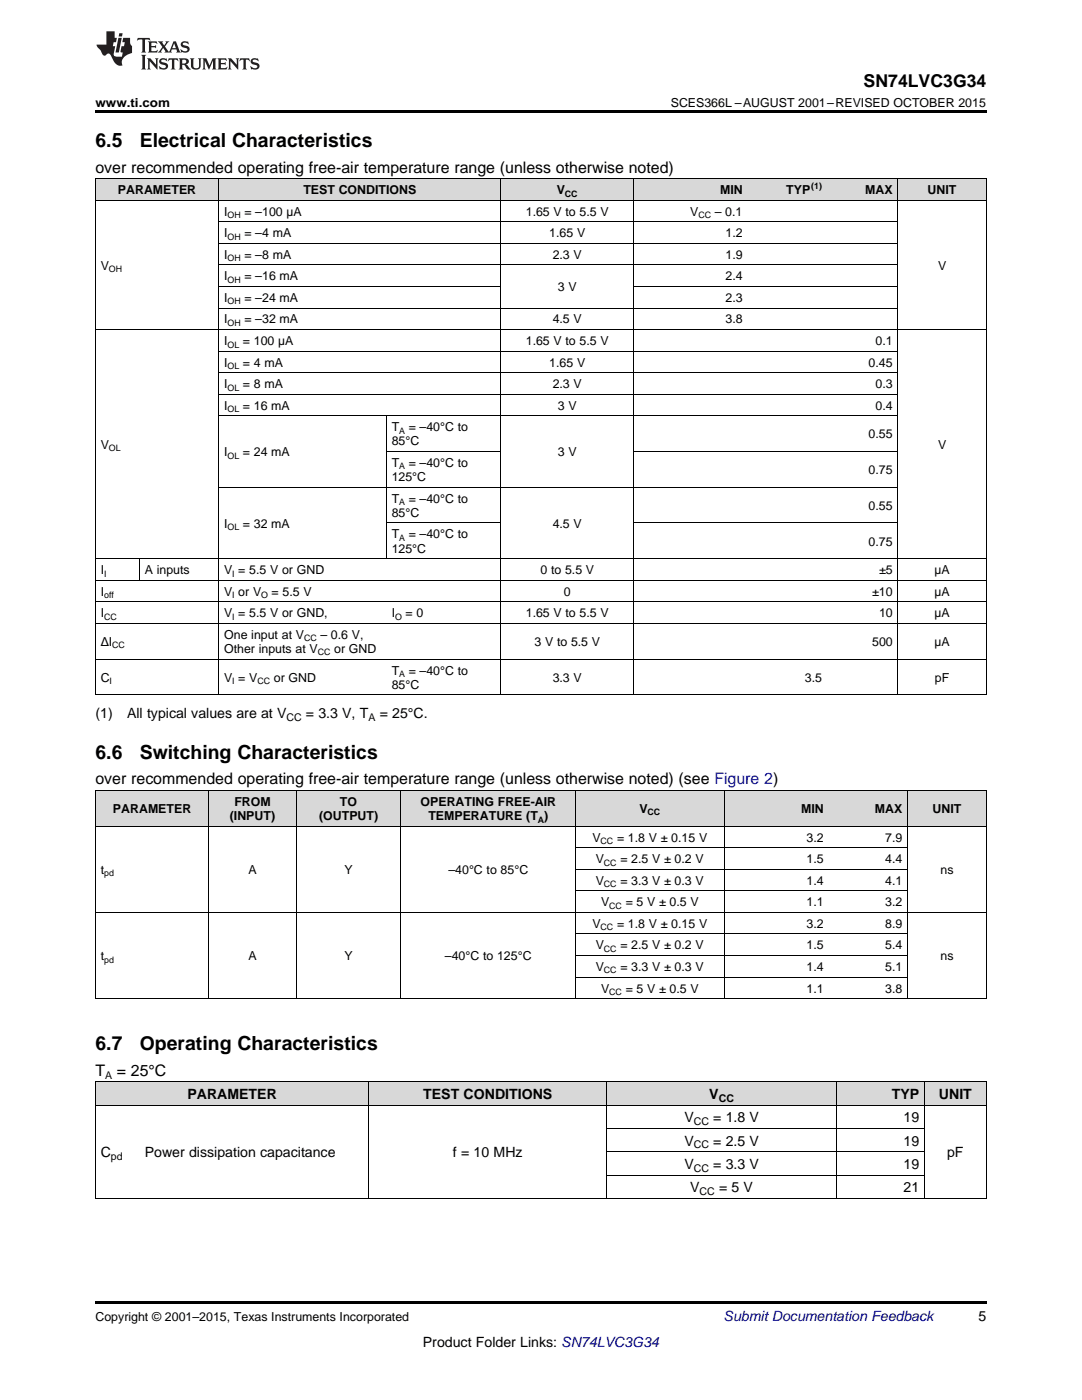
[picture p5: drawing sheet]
<svg xmlns="http://www.w3.org/2000/svg" width="216mm" height="279mm" viewBox="0 0 216 279" stroke-linecap="round" stroke-linejoin="round" font-family="sans-serif">
<g fill="#d8d8d8">
<path d="M19 215.9h8.8v4.7h-8.8z"/>
<path d="M27.8 215.9h45.8v4.7h-45.8z"/>
<path d="M73.6 215.9h47.5v4.7h-47.5z"/>
<path d="M121.1 215.9h45.8v4.7h-45.8z"/>
<path d="M166.9 215.9h17.6v4.7h-17.6z"/>
<path d="M184.5 215.9h12.3v4.7h-12.3z"/>
<path d="M19 157.8h22.7v7.1h-22.7z"/>
<path d="M41.7 157.8h17.4v7.1h-17.4z"/>
<path d="M59.1 157.8h20.9v7.1h-20.9z"/>
<path d="M80 157.8h34.9v7.1h-34.9z"/>
<path d="M114.9 157.8h29.6v7.1h-29.6z"/>
<path d="M144.5 157.8h21v7.1h-21z"/>
<path d="M165.5 157.8h15.7v7.1h-15.7z"/>
<path d="M181.2 157.8h15.6v7.1h-15.6z"/>
<path d="M19 35.7h8.8v4.3h-8.8z"/>
<path d="M27.8 35.7h15.9v4.3h-15.9z"/>
<path d="M43.7 35.7h33.4v4.3h-33.4z"/>
<path d="M77.1 35.7h22.9v4.3h-22.9z"/>
<path d="M100 35.7h26.4v4.3h-26.4z"/>
<path d="M126.4 35.7h22.9v4.3h-22.9z"/>
<path d="M149.3 35.7h15.8v4.3h-15.8z"/>
<path d="M165.1 35.7h14.1v4.3h-14.1z"/>
<path d="M179.2 35.7h17.6v4.3h-17.6z"/>
</g>
<g fill="#000">
<path d="M19 22h177.8v.5h-177.8zM19 138.7h.2zM43.6 138.7h.1zM77 138.7h.1zM99.9 138.7h.1zM126.3 138.7h.1zM149.2 138.7h.1zM165 138.7h.1zM179.1 138.7h.1zM196.7 138.7h.1zM19 199.3l.2 .1zM59 199.3l.1 .1z"/>
<path d="M79.9 199.3l.1 .1zM114.8 199.3l.1 .1zM144.4 199.3l.1 .1zM165.3 199.3l.2 .1zM181 199.3l.2 .1zM196.7 199.3l.1 .1zM19 259.7h177.8v.5h-177.8z"/>
</g>
<g fill="none" stroke="#000" stroke-width=".2">
<path d="M19 40h177.8M19 35.6h177.8M19.1 35.7v103M43.6 35.7v103M100 35.7v103M126.3 35.7v103M179.2 35.7v103M196.8 35.7v103M43.7 57.2h56.3M43.7 52.9h135.5M43.7 48.6h135.5M43.7 44.3h135.5"/>
<path d="M126.4 57.2h52.8M19 65.8h177.8M43.7 78.7h135.5M43.7 74.4h135.5M43.7 70.1h135.5M43.7 61.5h135.5M43.7 97.2h135.5M43.7 83h135.5M77.1 83v28.5M77.1 90.1h22.9M126.4 90.1h52.8M19 115.8h177.8"/>
<path d="M19 111.5h177.8M27.8 111.5v4.4M77.1 104.4h22.9M126.4 104.4h52.8M19 138.7h177.8M19 131.5h177.8M19 124.4h177.8M19 120.1h177.8M19 157.7h177.8M19.1 157.8v41.6M41.6 157.8v41.6M59.1 157.8v41.6"/>
<path d="M80 157.8v41.6M114.8 157.8v41.6M144.5 157.8v41.6M181.1 157.8v41.6M196.8 157.8v41.6M19 164.9h177.8M114.9 177.8h66.2M114.9 173.5h66.2M114.9 169.2h66.2M19 199.3h177.8M19 182.1h177.8M114.9 195h66.2"/>
<path d="M114.9 190.7h66.2M114.9 186.4h66.2M19 215.9h177.8M19.1 215.9v23.3M73.5 215.9v23.3M121.1 215.9v23.3M166.8 215.9v23.3M184.4 215.9v23.3M196.8 215.9v23.3M19 239.2h177.8M19 220.5h177.8M121.1 234.5h63.4"/>
<path d="M121.1 229.9h63.4M121.1 225.2h63.4"/>
</g>
<g fill="#231f20">
<path d="M27.5 7.6l-.1 .5 .4-.2h.6v.1v2.1l-.2 .4h1l-.3-.4v-2.1l.1-.1h.5l.5 .2-.2-.5zM29.5 8.3l.2 .3v1.5l-.2 .4h1.8l.2-.6a1.04 1.04 0 0 1-1.3 .2v-.7h.6l.3 .2v-.6l-.3 .2h-.6v-.6l.8-.1 .4 .3-.2-.5zM31.5 8.3l.9 1.1-.9 1.1h.8l-.2-.2 .5-.7 .4 .7-.2 .2h1.5l-.1-.2 .1-.4h.9l.1 .4-.2 .2h1l-.3-.3-.7-1.9h-.5l-.9 2-.8-1 .9-1h-.8l.1 .3-.3 .5-.4-.6 .2-.2zM34.7 8.6l.4 1h-.7zM36.3 8.4a.63 .63 0 0 0-.2 .7 .63 .63 0 0 0 .6 .4l.6 .2 .1 .2a.75 .75 0 0 1-.7 .4 .75 .75 0 0 1-.6-.5l.1 .7 .1-.1a1.11 1.11 0 0 0 1.5-.6 1.13 1.13 0 0 0-1.2-.8l-.1-.4a1.04 1.04 0 0 1 1.2 .2l-.2-.5-.1 .1-.5-.2zM28.2 10.9l.2 .4v2.2l-.2 .4h1l-.3-.4v-2.2l.3-.4zM29.3 11.6l.3 .4v1.5l-.3 .4h.8l-.2-.4v-1.3l1.5 1.7v-1.9l.2-.4h-.7l.2 .4v.9l-1.1-1.3zM32 11.8a.62 .62 0 0 0-.2 .7 .62 .62 0 0 0 .6 .4l.6 .1 .1 .3a.76 .76 0 0 1-.7 .3 .76 .76 0 0 1-.6-.4l.1 .7 .1-.1a1.11 1.11 0 0 0 1.5-.6 1.13 1.13 0 0 0-1.2-.8l-.1-.4a1.04 1.04 0 0 1 1.2 .2l-.2-.6-.1 .1-.5-.1zM33.7 11.6l-.2 .6a.61 .61 0 0 1 .8-.3v1.6l-.2 .4h.9l-.2-.4v-1.6a.63 .63 0 0 1 .8 .3l-.2-.6zM35.6 11.6l.3 .4v1.5l-.3 .4h1l-.2-.2v-.8l.5 .2a.76 .76 0 0 0 1.2 .7l-1-1a.58 .58 0 0 0 .6-.5 .58 .58 0 0 0-.5-.6zM36.4 11.9h.1a.45 .45 0 0 1 .5 .1 .45 .45 0 0 1 .1 .5l-.7 .2zM37.9 11.6l.2 .2a2.17 2.17 0 0 0 .3 1.9 .99 .99 0 0 0 1.6-.6v-1.1l.2-.4h-.7l.2 .2a1.92 1.92 0 0 1-.2 1.8 .6 .6 0 0 1-.9-.5v-1.1l.2-.4zM40.4 11.6l.2 .4v1.5l-.2 .4h.7l-.2-.4v-1.4l.8 1.8 .8-1.8v1.4l-.2 .4h.9l-.2-.4v-1.5l.2-.4h-.8l-.6 1.5-.6-1.5zM43.4 11.6l.2 .4v1.5l-.2 .4h1.8l.2-.6a1.04 1.04 0 0 1-1.3 .1v-.6h.5l.4 .2v-.6l-.4 .2h-.5v-.7h.8l.3 .3-.1-.6zM45.5 11.6l.2 .4v1.5l-.2 .4h.7l-.2-.4v-1.3l1.5 1.7v-1.9l.2-.4h-.7l.2 .4v.9l-1.1-1.3zM47.9 11.6l-.1 .6a.61 .61 0 0 1 .8-.3v1.6l-.3 .4h1l-.3-.4 .1-1.6a.63 .63 0 0 1 .7 .3l-.1-.6zM50.2 11.8a.62 .62 0 0 0-.2 .7 .62 .62 0 0 0 .6 .4l.6 .1 .2 .3a.76 .76 0 0 1-.8 .3 .76 .76 0 0 1-.6-.4l.1 .7 .2-.1a1.11 1.11 0 0 0 1.5-.6 1.13 1.13 0 0 0-1.3-.8l-.1-.4a1.04 1.04 0 0 1 1.2 .2l-.1-.6-.2 .1-.5-.1z"/>
<path d="M21.2 6.3v2.6h-1.9l.1 .4 .7 .9a.91 .91 0 0 0 1 .8 .56 .56 0 0 1 .5-.3 .56 .56 0 0 1 .5 .3l.4 .8a1.53 1.53 0 0 0 1.9 1.2 1.54 1.54 0 0 1 1-2.1l.9-.3v-1.4a1.52 1.52 0 0 1-.3-1.6h-1.4l-.2 .8h.5l-.2 .8h-.4l-.2 1v.2l.4 .1-.2 .8a1.93 1.93 0 0 1-1.6-.3l.3-1.8h-.5l.2-.8h.4l.2-.8h-.4v-1.3zM23.6 7.6l-.6 2.9h.7l.6-2.9zM23.8 6.6l-.1 .7h.6l.2-.7z"/>
</g>
<g font-size="3.9">
<text x="19" y="29.3">6.5</text>
<text x="27.9" y="29.3">Electrical Characteristics</text>
<text x="19" y="151.4">6.6</text>
<text x="27.9" y="151.4">Switching Characteristics</text>
<text x="19" y="209.5">6.7</text>
<text x="27.9" y="209.5">Operating Characteristics</text>
</g>
<text font-size="3.5" x="172.3" y="17.3">SN74LVC3G34</text>
<g font-size="3.2">
<text x="19" y="34.4">over recommended operating free-air temperature range (unless otherwise noted)</text>
<text x="19" y="156.5">over recommended operating free-air temperature range (unless otherwise noted) (see Figure 2)</text>
<text x="19" y="214.7">T</text>
<text x="23.3" y="214.7">= 25°C</text>
</g>
<g font-size="2.8">
<text x="19" y="143.3">(1)</text>
<text x="25.4" y="143.3">All typical values are at V</text>
<text x="61" y="143.3">= 3.3 V, T</text>
<text x="75.8" y="143.3">= 25°C.</text>
<text x="37.4" y="219.3">PARAMETER</text>
<text x="84.5" y="219.3">TEST CONDITIONS</text>
<text x="141.5" y="219.3">V</text>
<text x="177.9" y="219.3">TYP</text>
<text x="187.4" y="219.3">UNIT</text>
<text x="136.6" y="224">V</text>
<text x="142.3" y="224">= 1.8 V</text>
<text x="180.3" y="224">19</text>
<text x="20.1" y="231">C</text>
<text x="28.9" y="231">Power dissipation capacitance</text>
<text x="90.4" y="231">f = 10 MHz</text>
<text x="136.6" y="228.6">V</text>
<text x="136.6" y="233.3">V</text>
<text x="142.3" y="228.6">= 2.5 V</text>
<text x="142.3" y="233.3">= 3.3 V</text>
<text x="180.3" y="228.6">19</text>
<text x="180.3" y="233.3">19</text>
<text x="189" y="231">pF</text>
<text x="137.7" y="237.9">V</text>
<text x="143.5" y="237.9">= 5 V</text>
<text x="180.3" y="237.9">21</text>
<text x="195.3" y="263.6">5</text>
<text x="84.4" y="268.9">Product Folder Links: SN74LVC3G34</text>
</g>
<text font-size="2.8" fill="#0000c8" x="144.4" y="263.6">Submit Documentation Feedback</text>
<g font-size="2.5">
<text x="19" y="21.4">www.ti.com</text>
<text x="133.8" y="21.4">SCES366L –AUGUST 2001–REVISED OCTOBER 2015</text>
<text x="23.5" y="38.7">PARAMETER</text>
<text x="60.5" y="38.7">TEST CONDITIONS</text>
<text x="111.1" y="38.7">V</text>
<text x="143.7" y="38.7">MIN</text>
<text x="156.9" y="38.7">TYP</text>
<text x="172.6" y="38.7">MAX</text>
<text x="185.1" y="38.7">UNIT</text>
<text x="44.7" y="43">I</text>
<text x="44.7" y="47.3">I</text>
<text x="48.8" y="43">= –100 µA</text>
<text x="48.8" y="47.3">= –4 mA</text>
<text x="104.9" y="43">1.65 V to 5.5 V</text>
<text x="109.6" y="47.3">1.65 V</text>
<text x="137.7" y="43">V</text>
<text x="142.6" y="43">– 0.1</text>
<text x="144.8" y="47.3">1.2</text>
<text x="20.1" y="53.8">V</text>
<text x="44.7" y="51.6">I</text>
<text x="48.8" y="51.6">= –8 mA</text>
<text x="110.3" y="51.6">2.3 V</text>
<text x="144.8" y="51.6">1.9</text>
<text x="187.2" y="53.8">V</text>
<text x="44.7" y="56">I</text>
<text x="48.8" y="56">= –16 mA</text>
<text x="111.3" y="58.1">3 V</text>
<text x="144.8" y="56">2.4</text>
<text x="44.7" y="60.3">I</text>
<text x="44.7" y="64.6">I</text>
<text x="48.8" y="60.3">= –24 mA</text>
<text x="48.8" y="64.6">= –32 mA</text>
<text x="110.3" y="64.6">4.5 V</text>
<text x="144.8" y="60.3">2.3</text>
<text x="144.8" y="64.6">3.8</text>
<text x="44.7" y="68.9">I</text>
<text x="48.5" y="68.9">= 100 µA</text>
<text x="104.9" y="68.9">1.65 V to 5.5 V</text>
<text x="174.7" y="68.9">0.1</text>
<text x="44.7" y="73.2">I</text>
<text x="44.7" y="77.5">I</text>
<text x="48.5" y="73.2">= 4 mA</text>
<text x="48.5" y="77.5">= 8 mA</text>
<text x="109.6" y="73.2">1.65 V</text>
<text x="110.3" y="77.5">2.3 V</text>
<text x="173.3" y="73.2">0.45</text>
<text x="174.7" y="77.5">0.3</text>
<text x="44.7" y="81.8">I</text>
<text x="48.5" y="81.8">= 16 mA</text>
<text x="111.3" y="81.8">3 V</text>
<text x="174.7" y="81.8">0.4</text>
<text x="20.1" y="89.6">V</text>
<text x="78.2" y="86.1">T</text>
<text x="78.2" y="88.9">85°C</text>
<text x="81.6" y="86.1">= –40°C to</text>
<text x="173.3" y="87.5">0.55</text>
<text x="187.2" y="89.6">V</text>
<text x="44.7" y="91.1">I</text>
<text x="48.5" y="91.1">= 24 mA</text>
<text x="78.2" y="93.2">T</text>
<text x="81.6" y="93.2">= –40°C to</text>
<text x="111.3" y="91.1">3 V</text>
<text x="173.3" y="94.6">0.75</text>
<text x="78.2" y="96">125°C</text>
<text x="78.2" y="100.3">T</text>
<text x="81.6" y="100.3">= –40°C to</text>
<text x="173.3" y="101.7">0.55</text>
<text x="44.7" y="105.3">I</text>
<text x="48.5" y="105.3">= 32 mA</text>
<text x="78.2" y="103.2">85°C</text>
<text x="78.2" y="107.5">T</text>
<text x="81.6" y="107.5">= –40°C to</text>
<text x="110.3" y="105.3">4.5 V</text>
<text x="78.2" y="110.3">125°C</text>
<text x="173.3" y="108.9">0.75</text>
<text x="20.1" y="114.6">I</text>
<text x="20.1" y="118.9">I</text>
<text x="28.9" y="114.6">A inputs</text>
<text x="44.7" y="114.6">V = 5.5 V or GND</text>
<text x="44.7" y="118.9">V or V</text>
<text x="54.2" y="118.9">= 5.5 V</text>
<text x="107.8" y="114.6">0 to 5.5 V</text>
<text x="112.5" y="118.9">0</text>
<text x="174" y="118.9">±10</text>
<text x="175.4" y="114.6">±5</text>
<text x="186.4" y="114.6">µA</text>
<text x="186.4" y="118.9">µA</text>
<text x="20.1" y="123.2">I</text>
<text x="44.7" y="123.2">V = 5.5 V or GND,</text>
<text x="78.2" y="123.2">I</text>
<text x="80.9" y="123.2">= 0</text>
<text x="104.9" y="123.2">1.65 V to 5.5 V</text>
<text x="175.4" y="123.2">10</text>
<text x="186.4" y="123.2">µA</text>
<text x="20.1" y="128.9">ΔI</text>
<text x="44.7" y="127.5">One input at V</text>
<text x="44.7" y="130.3">Other inputs at V</text>
<text x="64" y="127.5">– 0.6 V,</text>
<text x="66.7" y="130.3">or GND</text>
<text x="106.6" y="128.9">3 V to 5.5 V</text>
<text x="174" y="128.9">500</text>
<text x="186.4" y="128.9">µA</text>
<text x="20.1" y="136">C</text>
<text x="44.7" y="136">V = V</text>
<text x="54.6" y="136">or GND</text>
<text x="78.2" y="134.6">T</text>
<text x="78.2" y="137.4">85°C</text>
<text x="81.6" y="134.6">= –40°C to</text>
<text x="110.3" y="136">3.3 V</text>
<text x="160.6" y="136">3.5</text>
<text x="186.5" y="136">pF</text>
<text x="46.8" y="160.8">FROM</text>
<text x="67.8" y="160.8">TO</text>
<text x="83.9" y="160.8">OPERATING FREE-AIR</text>
<text x="22.5" y="162.2">PARAMETER</text>
<text x="45.9" y="163.7">(INPUT)</text>
<text x="63.7" y="163.7">(OUTPUT)</text>
<text x="85.5" y="163.7">TEMPERATURE (T )</text>
<text x="118.2" y="168">V</text>
<text x="123.1" y="168">= 1.8 V ± 0.15 V</text>
<text x="127.6" y="162.2">V</text>
<text x="159.8" y="162.2">MIN</text>
<text x="160.9" y="168">3.2</text>
<text x="174.6" y="162.2">MAX</text>
<text x="176.6" y="168">7.9</text>
<text x="186.1" y="162.2">UNIT</text>
<text x="118.9" y="172.3">V</text>
<text x="123.8" y="172.3">= 2.5 V ± 0.2 V</text>
<text x="160.9" y="172.3">1.5</text>
<text x="176.6" y="172.3">4.4</text>
<text x="20.1" y="174.4">t</text>
<text x="49.6" y="174.4">A</text>
<text x="68.8" y="174.4">Y</text>
<text x="89.5" y="174.4">–40°C to 85°C</text>
<text x="118.9" y="176.6">V</text>
<text x="123.8" y="176.6">= 3.3 V ± 0.3 V</text>
<text x="160.9" y="176.6">1.4</text>
<text x="176.6" y="176.6">4.1</text>
<text x="187.7" y="174.4">ns</text>
<text x="118.2" y="185.2">V</text>
<text x="119.9" y="180.9">V</text>
<text x="123.1" y="185.2">= 1.8 V ± 0.15 V</text>
<text x="124.8" y="180.9">= 5 V ± 0.5 V</text>
<text x="160.9" y="180.9">1.1</text>
<text x="160.9" y="185.2">3.2</text>
<text x="176.6" y="180.9">3.2</text>
<text x="176.6" y="185.2">8.9</text>
<text x="20.1" y="191.6">t</text>
<text x="49.6" y="191.6">A</text>
<text x="68.8" y="191.6">Y</text>
<text x="88.8" y="191.6">–40°C to 125°C</text>
<text x="118.9" y="189.5">V</text>
<text x="123.8" y="189.5">= 2.5 V ± 0.2 V</text>
<text x="160.9" y="189.5">1.5</text>
<text x="176.6" y="189.5">5.4</text>
<text x="187.7" y="191.6">ns</text>
<text x="118.9" y="193.8">V</text>
<text x="123.8" y="193.8">= 3.3 V ± 0.3 V</text>
<text x="160.9" y="193.8">1.4</text>
<text x="176.6" y="193.8">5.1</text>
<text x="119.9" y="198.1">V</text>
<text x="124.8" y="198.1">= 5 V ± 0.5 V</text>
<text x="160.9" y="198.1">1.1</text>
<text x="176.6" y="198.1">3.8</text>
<text x="19" y="263.6">Copyright © 2001–2015, Texas Instruments Incorporated</text>
</g>
<g font-size="2.1">
<text x="57.1" y="143.9">CC</text>
<text x="73.5" y="143.9">A</text>
<text x="21" y="215.3">A</text>
<text x="143.4" y="219.9">CC</text>
<text x="138.4" y="224.5">CC</text>
<text x="22.1" y="231.5">pd</text>
<text x="138.4" y="229.2">CC</text>
<text x="138.4" y="233.9">CC</text>
<text x="139.6" y="238.5">CC</text>
</g>
<g font-size="1.8">
<text x="112.7" y="39.2">CC</text>
<text x="161.9" y="37.7">(1)</text>
<text x="45.4" y="43.5">OH</text>
<text x="45.4" y="47.8">OH</text>
<text x="139.3" y="43.5">CC</text>
<text x="45.4" y="52.1">OH</text>
<text x="21.7" y="54.3">OH</text>
<text x="45.4" y="56.4">OH</text>
<text x="45.4" y="60.7">OH</text>
<text x="45.4" y="65.1">OH</text>
<text x="45.4" y="69.4">OL</text>
<text x="45.4" y="73.7">OL</text>
<text x="45.4" y="78">OL</text>
<text x="45.4" y="82.3">OL</text>
<text x="79.7" y="86.6">A</text>
<text x="21.7" y="90.1">OL</text>
<text x="45.4" y="91.5">OL</text>
<text x="79.7" y="93.7">A</text>
<text x="79.7" y="100.8">A</text>
<text x="45.4" y="105.8">OL</text>
<text x="79.7" y="107.9">A</text>
<text x="20.8" y="115.1">I</text>
<text x="20.8" y="119.4">off</text>
<text x="46.4" y="115.1">I</text>
<text x="46.4" y="119.4">I</text>
<text x="52.1" y="119.4">O</text>
<text x="20.8" y="123.7">CC</text>
<text x="46.4" y="123.7">I</text>
<text x="78.8" y="123.7">O</text>
<text x="22.4" y="129.4">CC</text>
<text x="60.7" y="128">CC</text>
<text x="63.4" y="130.8">CC</text>
<text x="21.9" y="136.5">I</text>
<text x="46.4" y="136.5">I</text>
<text x="51.4" y="136.5">CC</text>
<text x="79.7" y="135.1">A</text>
<text x="107.3" y="164.1">A</text>
<text x="129.2" y="162.7">CC</text>
<text x="119.8" y="168.5">CC</text>
<text x="120.5" y="172.8">CC</text>
<text x="20.8" y="174.9">pd</text>
<text x="120.5" y="177.1">CC</text>
<text x="119.8" y="185.7">CC</text>
<text x="121.6" y="181.4">CC</text>
<text x="120.5" y="190">CC</text>
<text x="20.8" y="192.1">pd</text>
<text x="120.5" y="194.3">CC</text>
<text x="121.6" y="198.6">CC</text>
</g>
</svg>
